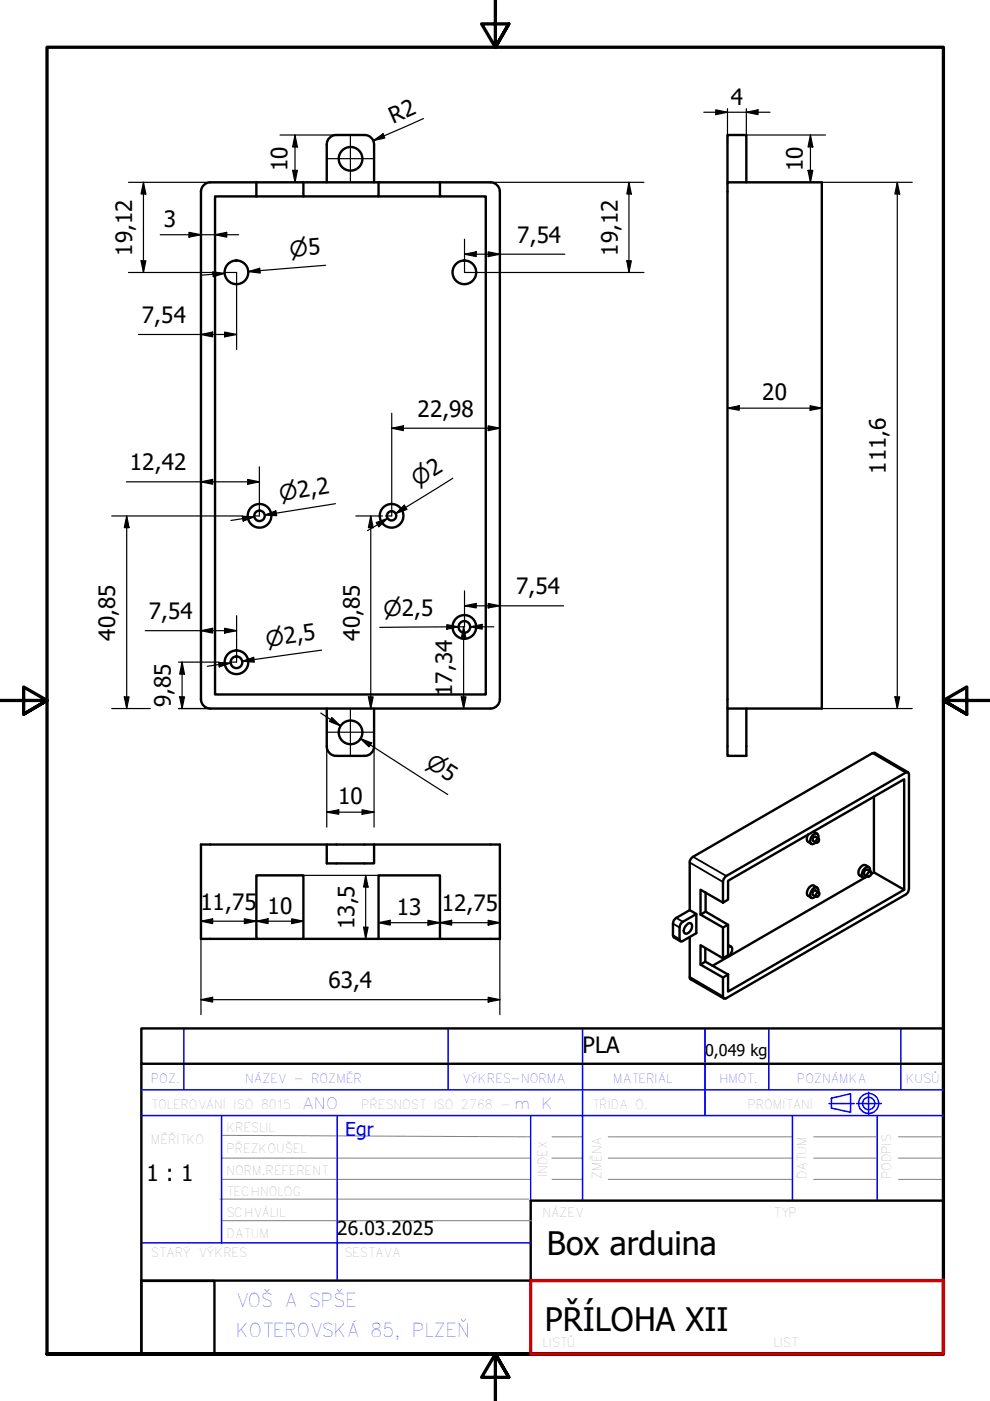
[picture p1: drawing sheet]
<svg xmlns="http://www.w3.org/2000/svg" width="210mm" height="297mm" viewBox="0 0 210 297" stroke-linecap="round" stroke-linejoin="round" font-family="sans-serif">
<g fill="none" stroke="#000" stroke-width=".51">
<path d="M44.6 38.7h59.4a2 2 0 0 1 2 2M44.6 38.7a2 2 0 0 0-2 2M54.4 38.7v2.9M64.3 38.7v2.9h16v-2.9M77.3 28.6h-6a2 2 0 0 0-2 2v8.1M77.3 28.6a2 2 0 0 1 2 2v8.1M93.3 38.7v2.9h9.7v105.6h-57.4v-105.6h8.8M154.2 38.7v-10.1h4v10.1M42.6 40.6v107.7M54.4 41.6h9.9M80.3 41.6h13M106 40.6v107.7"/>
<path d="M42.6 148.2a2 2 0 0 0 2 2M69.3 158.3a2 2 0 0 0 2 2h6M69.3 150.2v8M79.3 158.3a2 2 0 0 1-2 2M79.3 150.2v8M106 148.2a2 2 0 0 1-2 2h-59.4M154.2 150.2v-111.5h20v111.5h-20v10.1h4v-10.1M69.3 179.1h-26.7v20h11.8M79.3 179.1v4h-10v-4h36.7v20h-41.7M171.4 176.9a1.24 1.24 0 0 0-.1 1.6l.7 .4M172.5 176.3l.8 .5M173.2 177.9l.4-.1a.6 .6 0 0 1-.6 .9v-.5z"/>
<path d="M173.5 177.7v-.4l-.3-.5a1.43 1.43 0 0 0-1.2 2.1l.3 .1 .7-.4M173.6 177.8l-.9-.4a.63 .63 0 0 0-.3 .9l.7 .4M185.3 168.9v16.1l6.4 3.6M192.5 163.8l-7-4.2-.5 .1-38.1 22a1.4 1.4 0 0 0-.7 1.2v10.1M54.4 185.6h9.9v13.5h-9.9zM80.3 199.1v-13.5h13v13.5M145.9 195.8h.6a1.43 1.43 0 0 1-1.3 2.1 1.49 1.49 0 0 1 .7-2.1zM146.2 193l1.4 .8-2.8 1.6a1.4 1.4 0 0 0-.7 1.2v2.5l.2 .5 .5-.1 2.8-1.6v-4.1M146.2 193l-2.8 1.6a1.4 1.4 0 0 0-.7 1.2v2.8l1.6 1M146.2 198.7v8.7l7.3 4.3M148.5 193.9l1.1-.6 4.8 2.8M149.6 189.2v4.1"/>
<path d="M153.3 191.4v-4.4a1.63 1.63 0 0 1 .7-1.3l38.3-22 .2 .1 .2 .4v24.3a1.4 1.4 0 0 1-.7 1.2l-38.3 22.1-.2-.1-.2-.4v-4.1M153.3 191.4l1.1-.7v-4l37.3-21.5v23.4l-37.3 21.6v-3.6M153.3 196.6l1.1-.5v6.5l-1.1 .6M153.3 191.4l-4.8-2.8v5.3l4.8 2.7M153.3 196.6v6.6M173.2 189.3l.4-.1a.58 .58 0 0 1 0 .6 .58 .58 0 0 1-.6 .3zM173.3 188.2l-.8-.4a1.46 1.46 0 0 0-1.2 2.1l.7 .5M173.5 189.1a.66 .66 0 0 0-.5-1 1.62 1.62 0 0 0-1 2.3h.3l.6-.4M173.6 189.2l-.7-.4a.64 .64 0 0 0-.6 .9l.7 .5M183.9 185.8l-32.8 19M184.2 183.8l-.7-.4a1.43 1.43 0 0 0-1.3 2.2l.7 .4M184.3 184.8h.2a.62 .62 0 0 1 .1 .7 .62 .62 0 0 1-.7 .3 .79 .79 0 0 1 .4-1z"/>
<path d="M184.5 184.7l-.1-.7a1.1 1.1 0 0 0-1.6 1l-.1 .4 .2 .6 .3 .1 .6-.3M184.6 184.8l-.7-.4a.73 .73 0 0 0-.6 1.1l.7 .4M185.3 185l-.6 .3M149.5 201v2.9l-1 .6M149.5 203.9l4.9 2.7M153.3 203.2l-4.8-2.8v4.1l4.8 2.7M154.4 200.8l.6-.1a1.51 1.51 0 0 1-.9 2.2h-.3M154.4 206.6l-1.1 .6M154.4 200.3l.6 .4"/>
<circle cx="74.3" cy="33.7" r="2.51"/>
<circle cx="50.1" cy="57.7" r="2.51"/>
<circle cx="98.5" cy="57.7" r="2.51"/>
<circle cx="55" cy="109.4" r="2.51"/>
<circle cx="55" cy="109.4" r="1.11"/>
<circle cx="83" cy="109.4" r="2.51"/>
<circle cx="83" cy="109.4" r=".98"/>
<circle cx="98.5" cy="132.9" r="2.51"/>
<circle cx="98.5" cy="132.9" r="1.24"/>
<circle cx="50.1" cy="140.4" r="2.51"/>
<circle cx="50.1" cy="140.4" r="1.24"/>
<circle cx="74.3" cy="155.3" r="2.51"/>
</g>
<path d="M185 159.7l7 4.1M142.7 198.3l1.4 .8M142.7 195.8l1.4 .8M143.4 194.6l1.4 .8M146.2 182.9l7.1 4.1M146.9 181.7l7.1 4M146.2 207.1l7.1 4.2" fill="none" stroke="#000" stroke-width=".38"/>
<path d="M105 0v10l-2.9-4.9h5.8l-2.9 4.9 2.9-4.9M0 148.5h10l-5-2.8v5.7l5-2.9-5 2.9M210 148.5h-10l5-2.8v5.7l-5-2.9 5 2.9M10 287.1v-277.1h190v277.1h-190h190M107.9 292l-2.9-4.9 2.9 4.9h-5.8l2.9-4.9v9.9" fill="none" stroke="#000" stroke-width=".7"/>
<!-- layer: 1_SILNA -->
<path d="M30 218h170v7.5h-170zM30 225.5v61.6h82.6M200 225.5v45.9M200 254.6h-87.5v16.9M30 271.6h15.5v15.5h-15.5zM30 271.5h82.6" fill="none" stroke="#000" stroke-width=".51"/>
<!-- layer: 2_SLABA -->
<g fill="none" stroke="#808080" stroke-width=".21">
<path d="M46.6 254.2h65.5M47 245.5h65.5M47 240.7l65.5 .3M47 250h65.5M47.2 258.8h65.6M117 241h6.5M117 245.5h6.5M117 250h6.5M129 241h39M129 245.5h39M129 250h39M172.5 241h13.5"/>
<path d="M172.5 245.5h13.5M172.5 250h13.5M190.5 241h9.5M190.5 245.5h9.5M190.5 250h9.5"/>
</g>
<!-- layer: 8_TEXTY -->
<g fill="none" stroke="#00f" stroke-width=".32">
<path d="M39 218v13.1M95 218v13.1M123.5 218v36.6M149.5 218v18.5M163 218v13.1M191 218v13.1M30 236.5h170M30 231.1h170M47 236.6v27M71.5 236.5v35M112.5 236.5v18.1M168 236.5v18.1"/>
<path d="M175.8 234h5.3M176.3 232.8l4-.9v3.9l-4-.9zM181.6 234h5.3M184.1 231.6v4.7M186 236.5v18.1M30 263.5h82.5"/>
<circle cx="184.2" cy="234" r="2.13"/>
<circle cx="184.2" cy="234" r="1.3"/>
</g>
<!-- layer: 3_TUCNA -->
<path d="M112.6 271.5h87.4M200 271.4v15.7h-87.5v-15.6" fill="none" stroke="#c00" stroke-width=".7"/>
<g fill="none" stroke="#000" stroke-width=".25">
<path d="M27.2 38.7h17.4M30.4 38.7l.5 2.4h-1zM30.4 38.7v19.1M59.4 38.7h4.9M59.4 28.6h11.9M62 36.1h1.1l-.6 2.6zM62.5 28.6l.6 2.6h-1.1zM62.5 28.6v10.1M79.1 29.8l2.1-1.4 .4 .9zM89.8 25.1l-10.7 4.7M104 38.7h32.5M133.3 38.7l.6 2.4h-1z"/>
<path d="M133.3 38.7v19.1M149.2 23.8h14.1M151.8 23.3l2.4 .5-2.4 .5zM154.2 23v7.7M158.2 23.8l2.5-.5v1zM158.2 28.6h16.8M158.2 23v7.7M171.3 36.1h1l-.5 2.6zM171.8 28.6l.5 2.6h-1zM171.8 28.6v10.1M174.2 38.7h19.2M190.2 38.7l.6 2.4h-1.1z"/>
<path d="M190.2 38.7v111.5M27.2 57.8h18M29.9 55.3h1l-.5 2.5zM34 49.8h16.6M40.1 49.3l2.5 .5-2.5 .5zM45.1 57.6l2.5 .4-2.4 .7zM45.6 49.8l2.5-.5v1zM47.5 57.8h2.7v16.3M47.6 58l-4.9 .3M52.6 57.6l2.5-.7 .1 1zM69 56.2l-16.4 1.4 2.5-.2M98.5 53.9l2.5-.5v1z"/>
<path d="M98.5 50.7v7.1h38M98.5 53.9h21.3M103.5 53.4l2.5 .5-2.5 .5zM132.9 55.3h1l-.6 2.5zM29.3 70.9h20.9M42.6 70.9l2.5-.5v1zM47.6 70.4l2.6 .5-2.6 .5zM55 99v10.4h-1.2M83.1 90.8l2.4-.5v1zM83.1 90.8h22.9M83.1 87.6v21.8h-1.4M103.5 90.3l2.5 .5-2.5 .5z"/>
<path d="M154.2 86.5l2.5-.5v1zM154.2 86.5h20M171.8 86l2.4 .5-2.4 .5zM23.7 109.4h27.8M26.8 102.2h28.2M26.9 109.4l.5 2.5h-1zM26.9 109.4v40.8M42.6 102.2l2.5-.6v1.1zM51.4 109.5l2.5 .1-2.3 .9zM52.5 101.6l2.5 .6-2.5 .5zM53.9 109.6l-4.9 .7M56.1 109.2l2.4-.9 .2 1z"/>
<path d="M71.1 106.8l-15 2.4 2.4-.4M75.4 109.4h5.7M78.6 109.4l.5 2.5h-1zM78.6 109.4v40.8M79.8 110.8l2.4-.9-1.9 1.8zM82.2 109.9l-4.3 2.6M83.9 108.9l1.8-1.8 .6 .9zM96 101.4l-12.1 7.5 2.1-1.3M30.8 133.7h19.4M42.6 133.7l2.5-.5v1zM47.6 133.2l2.6 .5-2.6 .5zM50.2 130.5v9.9h-1.4"/>
<path d="M68.2 137.8l-16.8 2.4 2.4-.3M94.7 132.4l2.5 .5-2.5 .5zM97.2 132.9l-16.7 .1M98.3 132.9l.5 2.5h-1zM98.3 132.9v17.3M98.5 128.4l2.5-.5v1zM98.5 125.3v7.6h-3.8M98.5 128.4h21M99.7 132.9l2.5-.5v1zM99.7 132.9h5M103.5 127.9l2.5 .5-2.5 .5zM23.7 150.2h8.2"/>
<path d="M26.4 147.8h1l-.5 2.4zM37.8 150.2h6.8M37.8 140.4h8.6M38.1 147.8h1l-.5 2.4zM38.6 140.4l.5 2.5h-1zM38.6 140.4v9.8M46.4 140.4l2.5 .2-2.4 .8zM48.9 140.6l-5 .7M51.4 140.2l2.4-.8 .1 1zM68 151.2l4.2 2.7M69.3 158.2v17.2M70.4 152.1l1.8 1.8-2.4-.9z"/>
<path d="M76.4 156.6l2.4 .9-.6 .9zM78.1 147.8h1l-.5 2.4zM78.5 158l-2.1-1.4 18.5 11.9M79.3 158.2v17.2M97.8 147.8h1l-.5 2.4zM174.2 150.2h19.2M189.7 147.8h1.1l-.6 2.4zM69.3 172.2l2.5-.5v.9zM69.3 172.2h10M76.8 171.7l2.5 .5-2.5 .4zM42.6 195.3l2.5-.5v1zM42.6 199.1v16"/>
<path d="M42.6 195.3h21.7M51.8 194.8l2.6 .5-2.6 .5zM54.4 195.3l2.4-.5v1zM54.4 185.6h26.3M54.4 199.1h26.3M61.8 194.8l2.5 .5-2.5 .5zM77.1 196.6h.9l-.5 2.5zM77.5 185.6l.5 2.5h-.9zM77.5 185.6v13.5M80.3 195.6l2.4-.5v1zM80.3 195.6h25.7M90.7 195.1l2.6 .5-2.6 .5z"/>
<path d="M93.3 195.6l2.5-.5v1zM103.5 195.1l2.5 .5-2.5 .5zM106 199.1v16M42.6 211.9l2.5-.5v1.1zM42.6 211.9h63.4M103.5 211.4l2.5 .5-2.5 .6z"/>
</g>
<g fill="#000">
<path d="M62 36.1h1.1l-.6 2.6zM62.5 28.6l.6 2.6h-1.1zM79.1 29.8l2.1-1.4 .4 .9zM151.8 23.3l2.4 .5-2.4 .5zM158.2 23.8l2.5-.5v1zM171.3 36.1h1l-.5 2.6zM171.8 28.6l.5 2.6h-1zM29.9 55.3h1l-.5 2.5zM30.4 38.7l.5 2.4h-1zM40.1 49.3l2.5 .5-2.5 .5zM45.1 57.6l2.5 .4-2.4 .7zM45.6 49.8l2.5-.5v1z"/>
<path d="M52.6 57.6l2.5-.7 .1 1zM98.5 53.9l2.5-.5v1zM103.5 53.4l2.5 .5-2.5 .5zM132.9 55.3h1l-.6 2.5zM133.3 38.7l.6 2.4h-1zM190.2 38.7l.6 2.4h-1.1zM42.6 70.9l2.5-.5v1zM47.6 70.4l2.6 .5-2.6 .5zM83.1 90.8l2.4-.5v1zM103.5 90.3l2.5 .5-2.5 .5zM154.2 86.5l2.5-.5v1zM171.8 86l2.4 .5-2.4 .5z"/>
<path d="M26.9 109.4l.5 2.5h-1zM42.6 102.2l2.5-.6v1.1zM51.4 109.5l2.5 .1-2.3 .9zM52.5 101.6l2.5 .6-2.5 .5zM56.1 109.2l2.4-.9 .2 1zM78.6 109.4l.5 2.5h-1zM79.8 110.8l2.4-.9-1.9 1.8zM83.9 108.9l1.8-1.8 .6 .9zM42.6 133.7l2.5-.5v1zM47.6 133.2l2.6 .5-2.6 .5zM51.4 140.2l2.4-.8 .1 1zM94.7 132.4l2.5 .5-2.5 .5z"/>
<path d="M98.3 132.9l.5 2.5h-1zM98.5 128.4l2.5-.5v1zM99.7 132.9l2.5-.5v1zM103.5 127.9l2.5 .5-2.5 .5zM26.4 147.8h1l-.5 2.4zM38.1 147.8h1l-.5 2.4zM38.6 140.4l.5 2.5h-1zM46.4 140.4l2.5 .2-2.4 .8zM70.4 152.1l1.8 1.8-2.4-.9zM78.1 147.8h1l-.5 2.4zM76.4 156.6l2.4 .9-.6 .9zM97.8 147.8h1l-.5 2.4z"/>
<path d="M189.7 147.8h1.1l-.6 2.4zM69.3 172.2l2.5-.5v.9zM76.8 171.7l2.5 .5-2.5 .4zM42.6 195.3l2.5-.5v1zM51.8 194.8l2.6 .5-2.6 .5zM54.4 195.3l2.4-.5v1zM61.8 194.8l2.5 .5-2.5 .5zM77.1 196.6h.9l-.5 2.5zM77.5 185.6l.5 2.5h-.9zM80.3 195.6l2.4-.5v1zM90.7 195.1l2.6 .5-2.6 .5zM93.3 195.6l2.5-.5v1z"/>
<path d="M103.5 195.1l2.5 .5-2.5 .5zM42.6 211.9l2.5-.5v1.1zM103.5 211.4l2.5 .5-2.5 .6z"/>
</g>
<path d="M69.3 33.6h10M74.3 28.6v10.1M69.3 155.2h10M74.3 150.2v10.1" fill="none" stroke="#000" stroke-width=".25"/>
<g font-size="6.9">
<text x="116" y="266.1">Box arduina</text>
<text x="115.5" y="282.1">PŘÍLOHA XII</text>
</g>
<g font-size="4.8">
<text x="154.9" y="22.3">4</text>
<text x="83.4" y="26.3" transform="rotate(-24 83.4 26.3)">R2</text>
<text x="61" y="36.2" transform="rotate(-90 61 36.2)">10</text>
<text x="170.2" y="36.2" transform="rotate(-90 170.2 36.2)">10</text>
<text x="34.7" y="48.2">3</text>
<text x="109.7" y="51.5">7,54</text>
<text x="28" y="54.2" transform="rotate(-90 28 54.2)">19,12</text>
<text x="131" y="54.2" transform="rotate(-90 131 54.2)">19,12</text>
<text x="30.1" y="68.5">7,54</text>
<text x="88.5" y="88.4">22,98</text>
<text x="161.6" y="84.9">20</text>
<text x="27.6" y="99.7">12,42</text>
<text x="187.8" y="100.4" transform="rotate(-90 187.8 100.4)">111,6</text>
<text x="31.6" y="131.3">7,54</text>
<text x="109.4" y="126">7,54</text>
<text x="24.4" y="135.8" transform="rotate(-90 24.4 135.8)">40,85</text>
<text x="76.3" y="135.8" transform="rotate(-90 76.3 135.8)">40,85</text>
<text x="36.2" y="150" transform="rotate(-90 36.2 150)">9,85</text>
<text x="95.9" y="147.6" transform="rotate(-90 95.9 147.6)">17,34</text>
<text x="71.7" y="170.5">10</text>
<text x="42.5" y="192.9">11,75</text>
<text x="56.7" y="193.7">10</text>
<text x="75.2" y="197" transform="rotate(-90 75.2 197)">13,5</text>
<text x="84.1" y="194">13</text>
<text x="93.7" y="193.2">12,75</text>
<text x="69.7" y="209.5">63,4</text>
<text x="123.5" y="223.3">PLA</text>
<text x="31.1" y="250.3">1 : 1</text>
</g>
<g font-size="4.6">
<text x="61.5" y="54.5" transform="rotate(-5 61.5 54.5)">⌀5</text>
<text x="59.5" y="106.2" transform="rotate(-9 59.5 106.2)">⌀2,2</text>
<text x="88.5" y="103.2" transform="rotate(-32 88.5 103.2)">⌀2</text>
<text x="81.3" y="130.6">⌀2,5</text>
<text x="56.6" y="137.1" transform="rotate(-8 56.6 137.1)">⌀2,5</text>
<text x="90" y="162.5" transform="rotate(33 90 162.5)">⌀5</text>
</g>
<text font-size="4.1" fill="#00f" x="73.2" y="240.8">Egr</text>
<text font-size="4.1" x="71.5" y="261.9">26.03.2025</text>
<g font-size="4" fill="#00f">
<text x="50" y="277">VOŠ A SPŠE</text>
<text x="50" y="283.5">KOTEROVSKÁ 85, PLZEŇ</text>
</g>
<text font-size="3.4" x="149.5" y="223.8">0,049 kg</text>
<g font-size="3.3" fill="#00f">
<text x="64" y="235.1">ANO</text>
<text x="109" y="235.1">m K</text>
</g>
<g font-size="2.7" fill="#00f">
<text x="32" y="229.5">POZ.</text>
<text x="52" y="229.5">NÁZEV - ROZMĚR</text>
<text x="98" y="229.5">VÝKRES-NORMA</text>
<text x="130" y="229.5">MATERIÁL</text>
<text x="152.5" y="229.5">HMOT.</text>
<text x="169" y="229.5">POZNÁMKA</text>
<text x="192" y="229.5">KUSŮ</text>
</g>
<g font-size="2.7" fill="#808080">
<text x="32" y="235.1">TOLEROVÁNÍ ISO 8015</text>
<text x="76.6" y="235.1">PŘESNOST ISO 2768 -</text>
<text x="125.5" y="235.1">TŘÍDA O.</text>
<text x="158.5" y="235.1">PROMÍTÁNÍ</text>
<text x="32" y="242.6">MĚŘÍTKO</text>
<text x="48" y="244.5">PŘEZKOUŠEL</text>
<text x="48" y="240">KRESLIL</text>
<text x="48" y="249">NORM.REFERENT</text>
<text x="116" y="249.5" transform="rotate(-90 116 249.5)">INDEX</text>
<text x="127.5" y="250" transform="rotate(-90 127.5 250)">ZMĚNA</text>
<text x="171" y="250" transform="rotate(-90 171 250)">DATUM</text>
<text x="48" y="253.5">TECHNOLOG</text>
<text x="48" y="262.6">DATUM</text>
<text x="48" y="258">SCHVÁLIL</text>
<text x="115" y="258">NÁZEV</text>
<text x="164" y="258">TYP</text>
<text x="32" y="266.6">STARÝ VÝKRES</text>
<text x="73" y="266.6">SESTAVA</text>
</g>
</svg>
